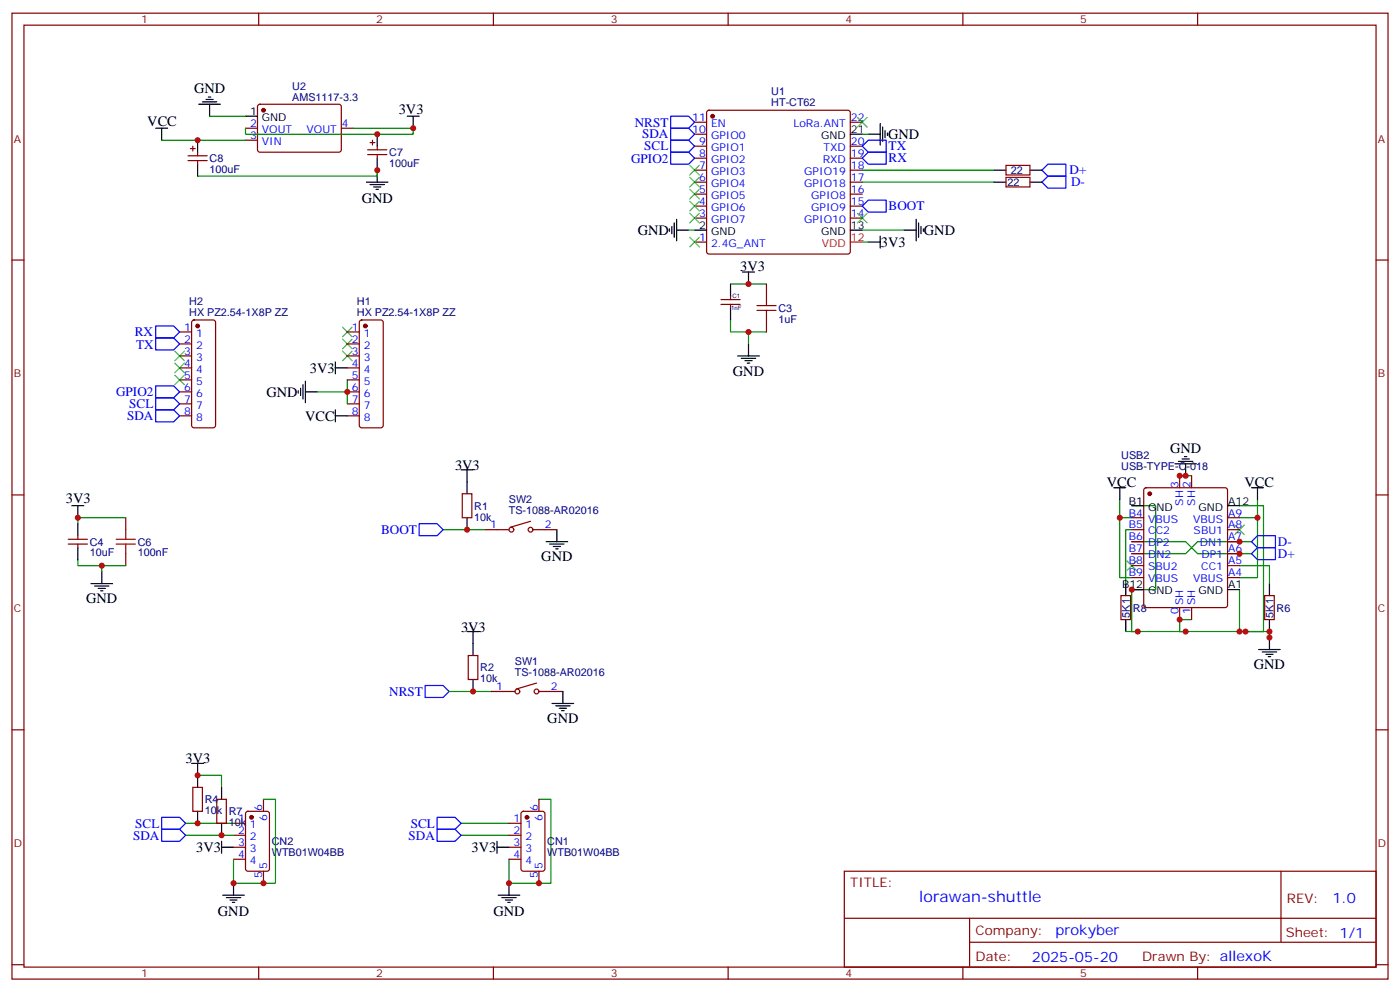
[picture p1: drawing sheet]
<svg xmlns="http://www.w3.org/2000/svg" width="412mm" height="292mm" viewBox="0 0 412 292" stroke-linecap="round" stroke-linejoin="round" font-family="sans-serif">
<g fill="none" stroke="#870000" stroke-width=".35">
<path d="M3.5 3.9h405.4v284.3h-405.4zM7.1 7.4h398.2v277.3h-398.2zM76.2 3.9v3.5M145.3 3.9v3.5M214.5 3.9v3.5M283.6 3.9v3.5M352.8 3.9v3.5M72.3 37.7h3.5M76.1 30.9l.5-.2h23.5l.4 .7v13l-.7 .4-23.5-.1-.5-.6v-12.7zM100.5 37.7h3.6M204.6 39.5h3.5M204.6 36h3.5"/>
<path d="M208.4 32.7l.4-.2h41l.5 .2 .2 .5v40.9l-.3 .5-.4 .2h-41l-.5-.2-.2-.5v-40.9zM250.5 36h3.5M55.4 45.9h5.6M55.4 47.3h5.6M56.1 43.7h1.4M56.8 43v1.5M58.2 44.8v1.1M58.2 47.3v1M72.3 41.3h3.5M108.3 44.1h5.6M108.3 45.5h5.6M109 42h1.4"/>
<path d="M109.7 41.3v1.4M111.1 43v1.1M111.1 45.5v1.1M204.6 57.2h3.5M204.6 53.6h3.5M204.6 50.1h3.5M204.6 46.6h3.5M204.6 43h3.5M250.5 57.2h3.5M250.5 53.6h3.5M250.5 50.1h3.5M250.5 46.6h3.5"/>
<path d="M250.5 43h3.5M296.3 48.7h7.1v2.8h-7.1zM296.3 52.2h7.1v2.8h-7.1zM3.5 76.6h3.6M204.6 71.3h3.5M204.6 64.2h3.5M204.6 60.7h3.5M250.5 64.2h3.5M250.5 60.7h3.5M405.3 76.6h3.6M52.9 97.7h3.5M56.7 94.4l.4-.2h5.7l.5 .2 .2 .5v30.3l-.2 .5-.5 .2h-5.7l-.4-.2-.3-.5v-30.3z"/>
<path d="M102.3 97.7h3.5M106.1 94.4l.4-.2h5.7l.5 .2 .2 .5v30.3l-.2 .5-.5 .2h-5.7l-.5-.2-.2-.5v-30.3zM212.4 89.6h5.6M212.4 88.2h5.6M215.2 87.1v1.1M215.2 89.6v1.1M225.8 83.6v3.5M225.8 94.2v3.5M52.9 101.2h3.5M52.9 104.8h3.5M52.9 108.3h3.5M52.9 111.8h3.5"/>
<path d="M52.9 115.4h3.5M52.9 118.9h3.5M102.3 101.2h3.5M102.3 104.8h3.5M102.3 108.3h3.5M102.3 111.8h3.5M102.3 115.4h3.5M102.3 118.9h3.5M52.9 122.4h3.5M102.3 122.4h3.5M3.5 145.7h3.6M20.1 158.7h5.7"/>
<path d="M22.9 157.7v1M37 152.4v3.5M136.2 145.3h2.8v7.1h-2.8zM142.9 155.9h7M156.3 153.5l-6 1.7M157 155.9h7M333.4 155.9h3.5M333.4 152.4h3.5M333.4 159.5h3.5M337.1 143.8l.5-.2h23.3l.5 .2 .2 .5v33.9l-.2 .5-.5 .2h-23.3l-.5-.3-.2-.4v-33.9zM347.5 140.1v3.5M351 140.1v3.5"/>
<path d="M361.6 155.9h3.5M361.6 152.4h3.5M361.6 159.5h3.5M405.3 145.7h3.6M20.1 160.2h5.7M22.9 160.2v1M37 163v3.5M330.2 175.3h2.8v7.1h-2.8zM333.4 163h3.5M333.4 166.5h3.5M333.4 170h3.5M347.5 178.9v3.5"/>
<path d="M351 178.9v3.5M361.6 163h3.5M361.6 166.5h3.5M361.6 170h3.5M372.5 175.3h2.9v7.1h-2.9zM137.9 193h2.9v7h-2.9zM3.5 214.8h3.6M144.6 203.6h7.1M158 201.1l-6 1.7M158.7 203.6h7.1M405.3 214.8h3.6M56.8 231.8h2.8v7h-2.8z"/>
<path d="M63.9 235.3h2.8v7.1h-2.8zM72.6 239l.4-.2h5.7l.6 .5 .1 16.5-.5 .6-5.9 .1-.6-.5-.1-16.5zM77.6 235.3v3.5M153.7 239l.5-.2h5.6l.7 .5v16.5l-.4 .6-5.9 .1-.7-.5v-16.5zM158.7 235.3v3.5M68.8 242.4h3.5M68.8 245.9h3.5M68.8 249.4h3.5M68.8 252.9h3.5M77.6 256.5v3.5M149.9 242.4h3.6M149.9 245.9h3.6"/>
<path d="M149.9 249.4h3.6M149.9 252.9h3.6M158.7 256.5v3.5M248.7 256.5h156.6v28.2h-156.6zM377.3 256.5v20.9M248.7 270.3h156.5M285.6 277.4h119.6M285.6 270.3v14.1M3.5 284h3.6M76.2 284.7v3.5M145.3 284.7v3.5M214.5 284.7v3.5"/>
<path d="M283.6 284.7v3.5M352.8 284.7v3.5M405.3 284h3.6"/>
<circle cx="150.6" cy="155.9" r=".71"/>
<circle cx="156.3" cy="155.9" r=".71"/>
<circle cx="152.4" cy="203.6" r=".71"/>
<circle cx="158" cy="203.6" r=".71"/>
</g>
<g fill="none" stroke="#000" stroke-width=".35">
<path d="M45.9 37.7h3.5M47.6 37.7v3.6M58.6 30.7h6.3M59.6 30h4.3M60.7 29.3h2.1M61.4 28.6h.7M61.7 30.7v3.5M72.3 34.2h3.5M111.1 39.5v3.5M119.9 34.2h3.6M121.7 34.2v3.5M250.5 39.5h3.5"/>
<path d="M255.8 39.5h3.5M259.3 36.3v6.4M260 37.4v4.2M260.7 38.5v2.1M261.4 39.2v.7M58.2 41.3v3.5M58.2 48.3v3.6M107.9 53.6h6.4M109 54.3h4.2M110.1 55h2.1M110.8 55.7h.7M111.1 46.6v7"/>
<path d="M292.8 50.1h3.5M292.8 53.6h3.5M303.4 50.1h3.5M303.4 53.6h3.5M197.2 67.4v.7M197.9 66.7v2.1M198.6 65.6v4.3M199.3 67.7h3.5M199.3 64.6v6.3M204.6 67.7h3.5M250.5 67.7h3.5M255.8 71.3h3.5"/>
<path d="M259.3 69.5v3.5M266.3 67.7h3.6M269.9 64.6v6.3M270.6 65.6v4.3M271.3 66.7v2.1M272 67.4v.7M215.2 83.6v3.5M215.2 90.7v3.5M218.7 80.1h3.5M220.5 80.1v3.5M87.8 115v.7M88.5 114.3v2.1"/>
<path d="M89.3 113.2v4.3M90 115.4h3.5M90 112.2v6.3M98.8 108.3h3.5M98.8 106.5v3.6M217.3 104.8h6.4M218.4 105.5h4.2M219.4 106.2h2.1M220.1 106.9h.7M220.5 101.2v3.6M98.8 120.6v3.6M98.8 122.4h3.5"/>
<path d="M135.8 138.3h3.5M137.6 138.3v7M346.1 136.5h6.3M347.1 135.8h4.3M348.2 135.1h2.1M348.9 134.4h.7M349.2 136.5v3.6M21.2 148.9h3.5M22.9 148.9v3.5M22.9 154.2v3.5M137.6 152.4v3.5M160.9 159.5h6.3"/>
<path d="M164 155.9v3.6M328.1 143.6h3.5M329.8 143.6v3.5M333.4 148.9h3.5M361.6 148.9h3.5M368.7 143.6h3.5M370.4 143.6v3.5M22.9 161.2v3.5M26.8 171.8h6.4M27.9 172.5h4.2M28.9 173.2h2.1M29.6 173.9h.7"/>
<path d="M30 168.3v3.5M161.9 160.2h4.3M163 160.9h2.1M163.7 161.6h.7M331.6 171.8v3.5M333.4 173.6h3.5M361.6 173.6h3.5M373.9 171.8v3.5M137.6 185.9h3.5M139.3 185.9v7.1M331.6 182.4v3.5M370.8 191.2h6.3"/>
<path d="M371.8 191.9h4.3M372.9 192.6h2.1M373.6 193.3h.7M373.9 182.4v3.5M373.9 187.7v3.5M139.3 200v3.6M162.6 207.1h6.4M163.7 207.8h4.2M164.7 208.5h2.2M165.5 209.2h.7M165.8 203.6v3.5M56.4 224.7h3.6"/>
<path d="M58.2 224.7v7.1M58.2 238.8v3.6M65.3 231.8v3.5M65.3 249.4h3.5M65.3 242.4v3.5M65.3 247.6v3.6M68.8 260v3.5M146.4 249.4h3.5M146.4 247.6v3.6M149.9 260v3.5M65.6 263.5h6.4M66.7 264.2h4.2"/>
<path d="M67.7 264.9h2.1M68.4 265.6h.7M146.8 263.5h6.3M147.8 264.2h4.2M148.9 264.9h2.1M149.6 265.6h.7"/>
</g>
<g fill="none" stroke="#008700" stroke-width=".35">
<path d="M61.7 34.2h10.6M72.3 37.7v1.8h49.4v-1.8h-17.6M254 39.5h1.8M47.6 41.3h24.7M111.1 50.1v1.8h-52.9M254 53.6h38.8M254 50.1h38.8M202.8 67.7h1.8M254 71.3h1.8M254 67.7h12.3M215.2 94.2v3.5h10.6M215.2 83.6h10.6"/>
<path d="M220.5 97.7v3.5M102.3 111.8v3.6h-8.8M102.3 115.4v3.5M37 152.4h-14.1v1.8M130.5 155.9h12.4M329.8 147.1v5.3M333.4 159.5h15.8l3.6 3.5h15.9M333.4 148.9h7v24.7h-7v12.3h1.7M333.4 152.4h-3.6v17.6h3.6M333.4 155.9h-1.8v15.9M347.5 140.1h3.5M365.1 148.9h7.1v37h-5.3"/>
<path d="M368.7 159.5h-15.9l-3.6 3.5h-15.8M370.4 152.4v17.6h-5.3M370.4 147.1v5.3h-5.3M22.9 164.7v1.8h14.1M30 166.5v1.8M365.1 166.5h8.8v5.3M365.1 173.6v12.3M331.6 185.9h42.3v1.8v-1.8M351 182.4h-3.5v3.5h1.7M132.3 203.6h12.3M58.2 228.2h7.1v3.6M77.6 235.3h3.5v24.7h-12.3v-7.1"/>
<path d="M158.7 235.3h3.6v24.7h-12.4v-7.1M54.7 242.4h14.1M54.7 245.9h14.1M135.8 242.4h14.1M135.8 245.9h14.1"/>
</g>
<path d="M223 91.4h5.6M223 90h5.6M225.8 87.1v2.9M225.8 91.4v2.8M34.2 158.7h5.7M37 155.9v2.8M34.2 160.2h5.7M37 160.2v2.8" fill="none" stroke="#a10000" stroke-width=".35"/>
<g fill="none" stroke="#00f" stroke-width=".35">
<path d="M197.6 34.2h5.2l1.8 1.8-1.8 1.7h-5.2zM197.6 37.7h5.2l1.8 1.8-1.8 1.8h-5.2zM197.6 41.3h5.2l1.8 1.7-1.8 1.8h-5.2zM197.6 44.8h5.2l1.8 1.8-1.8 1.7h-5.2zM254 43l1.8-1.7h5.3v3.5h-5.3zM254 46.6l1.8-1.8h5.3v3.5h-5.3zM306.9 50.1l1.8-1.8h5.3v3.6h-5.3zM306.9 53.6l1.8-1.7h5.3v3.5h-5.3zM254 60.7l1.8-1.8h5.3v3.5h-5.3zM45.9 96h5.3l1.7 1.7-1.7 1.8h-5.3zM45.9 99.5h5.3l1.7 1.7-1.7 1.8h-5.3zM45.9 117.1h5.3l1.7 1.8-1.7 1.7h-5.3z"/>
<path d="M45.9 113.6h5.3l1.7 1.8-1.7 1.7h-5.3zM45.9 120.6h5.3l1.7 1.8-1.7 1.8h-5.3zM123.5 154.2h5.3l1.7 1.7-1.7 1.8h-5.3zM368.7 159.5l1.7-1.8h5.3v3.5h-5.3zM368.7 163l1.7-1.8h5.3v3.5h-5.3zM125.2 201.8h5.3l1.8 1.8-1.8 1.7h-5.3zM47.6 240.6h5.3l1.8 1.8-1.8 1.7h-5.3zM47.6 244.1h5.3l1.8 1.8-1.8 1.7h-5.3zM128.8 244.1h5.3l1.7 1.8-1.7 1.7h-5.3zM128.8 240.6h5.3l1.7 1.8-1.7 1.7h-5.3z"/>
</g>
<g fill="#870000" stroke="#870000" stroke-width=".35">
<circle cx="155.2" cy="240.6" r=".53"/>
<circle cx="209.9" cy="34.2" r=".53"/>
<circle cx="74.1" cy="240.6" r=".53"/>
<circle cx="107.6" cy="96" r=".53"/>
<circle cx="58.2" cy="96" r=".53"/>
<circle cx="77.6" cy="32.5" r=".53"/>
<circle cx="338.7" cy="145.3" r=".53"/>
</g>
<path d="M250.5 71.3h3.5" fill="none" stroke="#f00" stroke-width=".35"/>
<g fill="none" stroke="#3c3" stroke-width=".35">
<path d="M252.6 34.6l2.8 2.8M255.4 34.6l-2.8 2.8M203.2 48.7l2.8 2.8M203.2 52.2l2.8 2.8M203.2 55.7l2.8 2.9M203.2 59.3l2.8 2.8M206 48.7l-2.8 2.8M206 52.2l-2.8 2.8M206 55.7l-2.8 2.9M206 59.3l-2.8 2.8M203.2 62.8l2.8 2.8M203.2 69.9l2.8 2.8"/>
<path d="M206 62.8l-2.8 2.8M206 69.9l-2.8 2.8M252.6 62.8l2.8 2.8M255.4 62.8l-2.8 2.8M100.9 99.8l2.8 2.9M100.9 96.3l2.8 2.8M103.7 99.8l-2.8 2.9M103.7 96.3l-2.8 2.8M51.5 110.4l2.8 2.8M51.5 106.9l2.8 2.8M51.5 103.4l2.8 2.8M54.3 110.4l-2.8 2.8"/>
<path d="M54.3 106.9l-2.8 2.8M54.3 103.4l-2.8 2.8M100.9 103.4l2.8 2.8M103.7 103.4l-2.8 2.8M363.7 154.5l2.8 2.8M366.5 154.5l-2.8 2.8M332 165.1l2.8 2.8M334.8 165.1l-2.8 2.8"/>
</g>
<g fill="#c00">
<circle cx="220.5" cy="97.7" r=".88"/>
<circle cx="30" cy="166.5" r=".88"/>
<circle cx="158.8" cy="260" r=".88"/>
<circle cx="149.9" cy="260" r=".88"/>
<circle cx="22.9" cy="152.4" r=".88"/>
<circle cx="68.8" cy="260" r=".88"/>
<circle cx="77.6" cy="260" r=".88"/>
<circle cx="220.5" cy="83.6" r=".88"/>
<circle cx="102.3" cy="115.4" r=".88"/>
<circle cx="121.7" cy="37.7" r=".88"/>
<circle cx="111.1" cy="39.5" r=".88"/>
<circle cx="58.2" cy="41.3" r=".88"/>
<circle cx="111.1" cy="50.1" r=".88"/>
<circle cx="65.3" cy="245.9" r=".88"/>
<circle cx="58.2" cy="228.2" r=".88"/>
<circle cx="58.2" cy="242.4" r=".88"/>
<circle cx="139.3" cy="203.6" r=".88"/>
<circle cx="137.6" cy="155.9" r=".88"/>
<circle cx="365.1" cy="185.9" r=".88"/>
<circle cx="347.5" cy="140.1" r=".88"/>
<circle cx="347.5" cy="182.4" r=".88"/>
<circle cx="333.4" cy="173.6" r=".88"/>
<circle cx="365.1" cy="159.5" r=".88"/>
<circle cx="365.1" cy="163" r=".88"/>
<circle cx="335.1" cy="185.9" r=".88"/>
<circle cx="373.9" cy="187.7" r=".88"/>
<circle cx="373.9" cy="185.9" r=".88"/>
<circle cx="366.9" cy="185.9" r=".88"/>
<circle cx="329.8" cy="152.4" r=".88"/>
<circle cx="370.4" cy="152.4" r=".88"/>
<circle cx="349.3" cy="185.9" r=".88"/>
<circle cx="349.3" cy="140.1" r=".88"/>
</g>
<text font-size="4.6" fill="#00f" x="270.8" y="265.5">lorawan-shuttle</text>
<g font-size="4.2">
<text x="57.1" y="27.4">GND</text>
<text x="117.5" y="33.5">3V3</text>
<text x="43.4" y="37">VCC</text>
<text x="261.6" y="40.9">GND</text>
<text x="106.5" y="59.8">GND</text>
<text x="187.9" y="69.1">GND</text>
<text x="272.2" y="69.1">GND</text>
<text x="259.5" y="72.7">3V3</text>
<text x="218.1" y="79.7">3V3</text>
<text x="91.3" y="109.7">3V3</text>
<text x="215.9" y="110.8">GND</text>
<text x="78.5" y="116.7">GND</text>
<text x="89.9" y="123.8">VCC</text>
<text x="344.7" y="133.3">GND</text>
<text x="134.1" y="138.3">3V3</text>
<text x="326" y="143.2">VCC</text>
<text x="366.6" y="143.2">VCC</text>
<text x="19.4" y="148.2">3V3</text>
<text x="159.5" y="165.1">GND</text>
<text x="25.4" y="177.4">GND</text>
<text x="135.8" y="185.9">3V3</text>
<text x="369.4" y="196.8">GND</text>
<text x="161.2" y="212.7">GND</text>
<text x="54.7" y="224.7">3V3</text>
<text x="57.8" y="250.8">3V3</text>
<text x="138.9" y="250.8">3V3</text>
<text x="64.2" y="269.7">GND</text>
<text x="145.3" y="269.7">GND</text>
</g>
<g font-size="4.2" fill="#00f">
<text x="392.5" y="265.7">1.0</text>
<text x="310.9" y="275.3">prokyber</text>
<text x="304" y="283.1">2025-05-20</text>
</g>
<g font-size="3.9" fill="#00f">
<text x="187" y="37.3">NRST</text>
<text x="189.1" y="40.8">SDA</text>
<text x="185.9" y="47.8">GPIO2</text>
<text x="189.8" y="44.3">SCL</text>
<text x="261.8" y="44.2">TX</text>
<text x="261.8" y="47.7">RX</text>
<text x="315.1" y="51.3">D+</text>
<text x="315.5" y="54.8">D-</text>
<text x="261.8" y="61.7">BOOT</text>
<text x="39.7" y="99">RX</text>
<text x="40.1" y="102.6">TX</text>
<text x="34.2" y="116.6">GPIO2</text>
<text x="37.4" y="123.7">SDA</text>
<text x="38.1" y="120.1">SCL</text>
<text x="112.3" y="157.3">BOOT</text>
<text x="376.4" y="160.8">D-</text>
<text x="376.4" y="164.3">D+</text>
<text x="114.7" y="204.8">NRST</text>
<text x="39.9" y="243.6">SCL</text>
<text x="121" y="243.6">SCL</text>
<text x="39.2" y="247.2">SDA</text>
<text x="120.3" y="247.2">SDA</text>
</g>
<g font-size="3.9" fill="#800">
<text x="250.5" y="261.1">TITLE:</text>
<text x="379.1" y="265.7">REV:</text>
<text x="287.4" y="275.3">Company:</text>
<text x="378.7" y="275.9">Sheet: 1/1</text>
<text x="287.4" y="282.9">Date:</text>
<text x="336.4" y="283">Drawn By: allexoK</text>
</g>
<g font-size="3.2" fill="#800">
<text x="41.6" y="6.9">1</text>
<text x="110.8" y="6.9">2</text>
<text x="179.9" y="6.9">3</text>
<text x="249.1" y="6.9">4</text>
<text x="318.2" y="6.9">5</text>
<text x="4.1" y="42">A</text>
<text x="405.9" y="42">A</text>
<text x="4.1" y="111.1">B</text>
<text x="405.9" y="111.1">B</text>
<text x="4.1" y="180.3">C</text>
<text x="405.9" y="180.3">C</text>
<text x="4.1" y="249.4">D</text>
<text x="405.9" y="249.4">D</text>
<text x="41.6" y="287.7">1</text>
<text x="110.8" y="287.7">2</text>
<text x="179.9" y="287.7">3</text>
<text x="249.1" y="287.7">4</text>
<text x="318.2" y="287.7">5</text>
</g>
<g font-size="3.2" fill="#000080">
<text x="86.1" y="29.6">AMS1117-3.3</text>
<text x="86.1" y="26.5">U2</text>
<text x="227.2" y="28">U1</text>
<text x="227.2" y="31.2">HT-CT62</text>
<text x="61.7" y="47.7">C8</text>
<text x="114.7" y="45.9">C7</text>
<text x="61.7" y="50.9">100uF</text>
<text x="114.7" y="49.2">100uF</text>
<text x="297.8" y="51.2">22</text>
<text x="296.8" y="54.8">22</text>
<text x="55.7" y="89.7">H2</text>
<text x="105.1" y="89.7">H1</text>
<text x="55.7" y="93">HX PZ2.54-1X8P ZZ</text>
<text x="105.1" y="93">HX PZ2.54-1X8P ZZ</text>
<text x="229.3" y="95">1uF</text>
<text x="229.3" y="91.8">C3</text>
<text x="330.3" y="135.1">USB2</text>
<text x="330.3" y="138.3">USB-TYPE-C-018</text>
<text x="149.9" y="148">SW2</text>
<text x="139.7" y="153.2">10k</text>
<text x="139.7" y="150">R1</text>
<text x="149.9" y="151.2">TS-1088-AR02016</text>
<text x="26.5" y="160.6">C4</text>
<text x="40.6" y="160.6">C6</text>
<text x="26.5" y="163.8">10uF</text>
<text x="40.6" y="163.8">100nF</text>
<text x="332.8" y="181.8" transform="rotate(-90 332.8 181.8)">5K1</text>
<text x="333.7" y="180">R8</text>
<text x="375.1" y="181.8" transform="rotate(-90 375.1 181.8)">5K1</text>
<text x="376.1" y="180">R6</text>
<text x="141.5" y="197.6">R2</text>
<text x="151.7" y="195.6">SW1</text>
<text x="141.5" y="200.9">10k</text>
<text x="151.7" y="198.9">TS-1088-AR02016</text>
<text x="60.3" y="239.7">10k</text>
<text x="60.3" y="236.4">R4</text>
<text x="67.4" y="240">R7</text>
<text x="67.4" y="243.2">10k</text>
<text x="80.1" y="251.9">WTB01W04BB</text>
<text x="80.1" y="248.7">CN2</text>
<text x="161.2" y="251.9">WTB01W04BB</text>
<text x="161.2" y="248.7">CN1</text>
</g>
<g font-size="3.2">
<text x="73.7" y="33.9">1</text>
<text x="77.2" y="35.6">GND</text>
<text x="241.9" y="40.9">GND</text>
<text x="250.6" y="39.2">21</text>
<text x="205.9" y="67.4">2</text>
<text x="209.4" y="69.1">GND</text>
<text x="241.9" y="69.1">GND</text>
<text x="250.6" y="67.4">13</text>
<text x="332.5" y="148.5">B1</text>
<text x="361.8" y="148.5">A12</text>
<text x="338.2" y="150.3">GND</text>
<text x="353" y="150.3">GND</text>
<text x="330.5" y="173.2">B12</text>
<text x="361.8" y="173.2">A1</text>
<text x="338.2" y="175">GND</text>
<text x="353" y="175">GND</text>
</g>
<g font-size="3.2" fill="#00f">
<text x="203.9" y="35.6">11</text>
<text x="250.6" y="35.6">22</text>
<text x="73.7" y="37.4">2</text>
<text x="73.7" y="40.9">3</text>
<text x="77.2" y="39.2">VOUT</text>
<text x="90.3" y="39.2">VOUT</text>
<text x="100.7" y="37.4">4</text>
<text x="203.9" y="39.2">10</text>
<text x="209.4" y="40.9">GPIO0</text>
<text x="209.4" y="37.4">EN</text>
<text x="233.7" y="37.4">LoRa.ANT</text>
<text x="77.2" y="42.7">VIN</text>
<text x="205.9" y="46.2">8</text>
<text x="205.9" y="42.7">9</text>
<text x="209.4" y="48">GPIO2</text>
<text x="209.4" y="44.5">GPIO1</text>
<text x="242.3" y="48">RXD</text>
<text x="242.6" y="44.5">TXD</text>
<text x="250.6" y="46.2">19</text>
<text x="250.6" y="42.7">20</text>
<text x="205.9" y="53.3">6</text>
<text x="205.9" y="49.7">7</text>
<text x="209.4" y="51.5">GPIO3</text>
<text x="236.9" y="51.5">GPIO19</text>
<text x="250.6" y="53.3">17</text>
<text x="250.6" y="49.7">18</text>
<text x="205.9" y="56.8">5</text>
<text x="209.4" y="58.6">GPIO5</text>
<text x="209.4" y="55">GPIO4</text>
<text x="236.9" y="55">GPIO18</text>
<text x="238.9" y="58.6">GPIO8</text>
<text x="250.6" y="56.8">16</text>
<text x="205.9" y="63.9">3</text>
<text x="205.9" y="60.3">4</text>
<text x="209.4" y="65.6">GPIO7</text>
<text x="209.4" y="62.1">GPIO6</text>
<text x="236.9" y="65.6">GPIO10</text>
<text x="238.9" y="62.1">GPIO9</text>
<text x="250.6" y="63.9">14</text>
<text x="250.6" y="60.3">15</text>
<text x="205.9" y="70.9">1</text>
<text x="209.4" y="72.7">2.4G_ANT</text>
<text x="54.3" y="97.4">1</text>
<text x="54.3" y="100.9">2</text>
<text x="57.7" y="99.1">1</text>
<text x="103.6" y="97.4">1</text>
<text x="103.6" y="100.9">2</text>
<text x="107.1" y="99.1">1</text>
<text x="54.3" y="104.4">3</text>
<text x="54.3" y="108">4</text>
<text x="57.7" y="102.7">2</text>
<text x="57.7" y="106.2">3</text>
<text x="103.6" y="104.4">3</text>
<text x="103.6" y="108">4</text>
<text x="107.1" y="102.7">2</text>
<text x="107.1" y="106.2">3</text>
<text x="54.3" y="111.5">5</text>
<text x="57.7" y="109.7">4</text>
<text x="57.7" y="113.2">5</text>
<text x="103.6" y="111.5">5</text>
<text x="107.1" y="109.7">4</text>
<text x="107.1" y="113.2">5</text>
<text x="54.3" y="115">6</text>
<text x="54.3" y="118.5">7</text>
<text x="57.7" y="116.8">6</text>
<text x="103.6" y="115">6</text>
<text x="103.6" y="118.5">7</text>
<text x="107.1" y="116.8">6</text>
<text x="54.3" y="122.1">8</text>
<text x="57.7" y="120.3">7</text>
<text x="57.7" y="123.8">8</text>
<text x="103.6" y="122.1">8</text>
<text x="107.1" y="120.3">7</text>
<text x="107.1" y="123.8">8</text>
<text x="347.1" y="143.6" transform="rotate(-90 347.1 143.6)">3</text>
<text x="350.7" y="143.6" transform="rotate(-90 350.7 143.6)">2</text>
<text x="348.5" y="148.8" transform="rotate(-90 348.5 148.8)">SH</text>
<text x="352.1" y="148.8" transform="rotate(-90 352.1 148.8)">SH</text>
<text x="144.4" y="155.6">1</text>
<text x="160.5" y="155.6">2</text>
<text x="332.5" y="152">B4</text>
<text x="332.5" y="155.6">B5</text>
<text x="338.2" y="153.8">VBUS</text>
<text x="351.5" y="153.8">VBUS</text>
<text x="361.8" y="155.6">A8</text>
<text x="361.8" y="152">A9</text>
<text x="332.5" y="159.1">B6</text>
<text x="338.2" y="157.3">CC2</text>
<text x="338.2" y="160.9">DP2</text>
<text x="351.6" y="157.3">SBU1</text>
<text x="353.5" y="160.9">DN1</text>
<text x="361.8" y="159.1">A7</text>
<text x="332.5" y="162.6">B7</text>
<text x="332.5" y="166.2">B8</text>
<text x="338.2" y="164.4">DN2</text>
<text x="338.2" y="167.9">SBU2</text>
<text x="353.8" y="167.9">CC1</text>
<text x="353.9" y="164.4">DP1</text>
<text x="361.8" y="166.2">A5</text>
<text x="361.8" y="162.6">A6</text>
<text x="332.5" y="169.7">B9</text>
<text x="338.2" y="171.4">VBUS</text>
<text x="351.5" y="171.4">VBUS</text>
<text x="361.8" y="169.7">A4</text>
<text x="348.5" y="178.2" transform="rotate(-90 348.5 178.2)">SH</text>
<text x="352.1" y="178.2" transform="rotate(-90 352.1 178.2)">SH</text>
<text x="347.1" y="180.9" transform="rotate(-90 347.1 180.9)">0</text>
<text x="350.7" y="180.9" transform="rotate(-90 350.7 180.9)">1</text>
<text x="146.2" y="203.2">1</text>
<text x="162.3" y="203.2">2</text>
<text x="77.3" y="238.8" transform="rotate(-90 77.3 238.8)">6</text>
<text x="158.4" y="238.8" transform="rotate(-90 158.4 238.8)">6</text>
<text x="70.1" y="242">1</text>
<text x="70.1" y="245.5">2</text>
<text x="73.6" y="243.8">1</text>
<text x="78.7" y="241.6" transform="rotate(-90 78.7 241.6)">6</text>
<text x="151.3" y="242">1</text>
<text x="151.3" y="245.5">2</text>
<text x="154.8" y="243.8">1</text>
<text x="159.8" y="241.6" transform="rotate(-90 159.8 241.6)">6</text>
<text x="70.1" y="249.1">3</text>
<text x="73.6" y="247.3">2</text>
<text x="73.6" y="250.8">3</text>
<text x="151.3" y="249.1">3</text>
<text x="154.8" y="247.3">2</text>
<text x="154.8" y="250.8">3</text>
<text x="70.1" y="252.6">4</text>
<text x="73.6" y="254.4">4</text>
<text x="78.7" y="255.8" transform="rotate(-90 78.7 255.8)">5</text>
<text x="151.3" y="252.6">4</text>
<text x="154.8" y="254.4">4</text>
<text x="159.8" y="255.8" transform="rotate(-90 159.8 255.8)">5</text>
<text x="77.3" y="258.5" transform="rotate(-90 77.3 258.5)">5</text>
<text x="158.4" y="258.5" transform="rotate(-90 158.4 258.5)">5</text>
</g>
<g font-size="3.2" fill="#f00">
<text x="250.6" y="70.9">12</text>
<text x="242.1" y="72.7">VDD</text>
</g>
<g font-size="1.8" fill="#000080">
<text x="215.8" y="87.8">C1</text>
<text x="215.3" y="91.3">1nF</text>
</g>
</svg>
